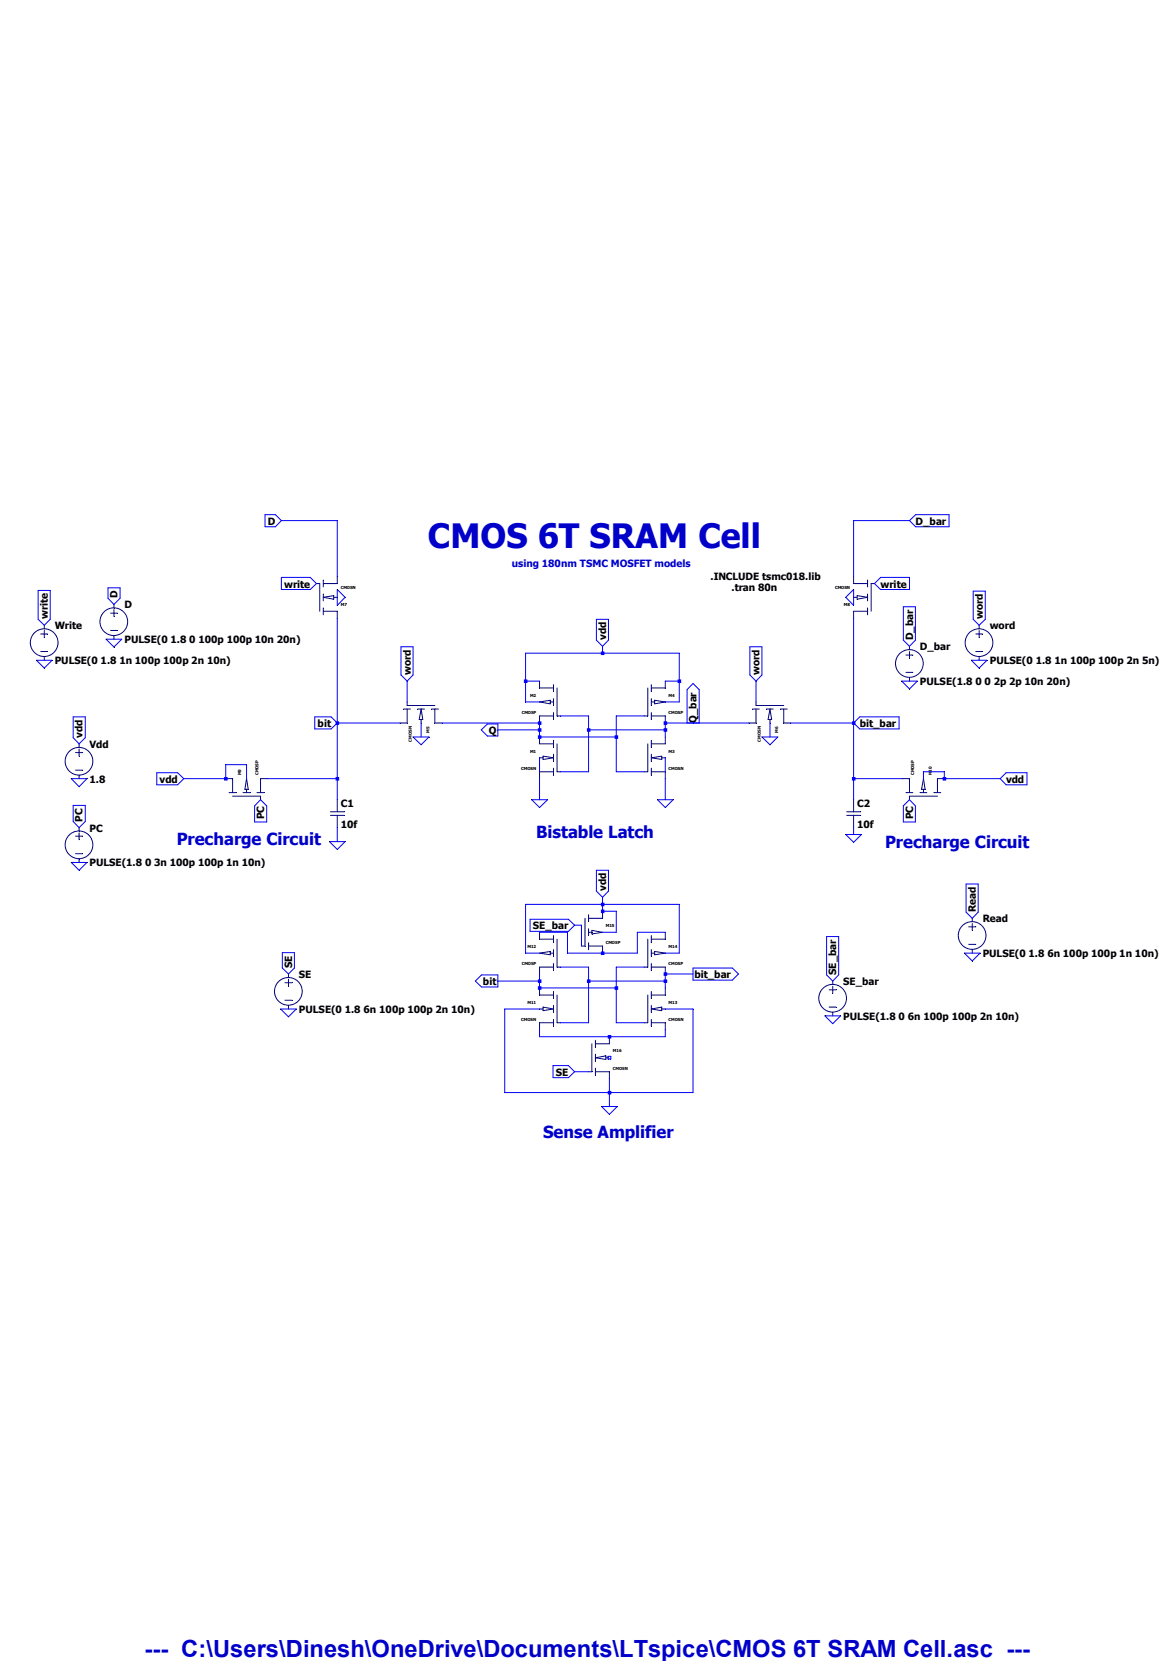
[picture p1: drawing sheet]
<svg xmlns="http://www.w3.org/2000/svg" width="210mm" height="297mm" viewBox="0 0 210 297" stroke-linecap="round" stroke-linejoin="round" font-family="sans-serif">
<path d="M96.4 138v1.2" fill="none" stroke="#00007f" stroke-width=".18"/>
<path d="M96.4 138h2.5" fill="none" stroke="#00007f" stroke-width=".18"/>
<path d="M96.4 135.5h.7" fill="none" stroke="#00007f" stroke-width=".18"/>
<path d="M97.1 135.2l1.8 .3" fill="none" stroke="#00007f" stroke-width=".18"/>
<path d="M98.9 135.5l-1.8 .3" fill="none" stroke="#00007f" stroke-width=".18"/>
<path d="M97.1 135.2v.6" fill="none" stroke="#00007f" stroke-width=".18"/>
<path d="M98.9 132.4v1.2" fill="none" stroke="#00007f" stroke-width=".18"/>
<path d="M98.9 134.9v1.2" fill="none" stroke="#00007f" stroke-width=".18"/>
<path d="M98.9 137.4v1.2" fill="none" stroke="#00007f" stroke-width=".18"/>
<path d="M99.6 138h.6" fill="none" stroke="#00007f" stroke-width=".18"/>
<path d="M99.6 133v5" fill="none" stroke="#00007f" stroke-width=".18"/>
<path d="M96.4 133h2.5" fill="none" stroke="#00007f" stroke-width=".18"/>
<path d="M96.4 131.8v1.2" fill="none" stroke="#00007f" stroke-width=".18"/>
<path d="M96.4 128v1.3" fill="none" stroke="#00007f" stroke-width=".18"/>
<path d="M96.4 128h2.5" fill="none" stroke="#00007f" stroke-width=".18"/>
<path d="M98.3 125.5h.6" fill="none" stroke="#00007f" stroke-width=".18"/>
<path d="M98.3 125.2l-1.9 .3" fill="none" stroke="#00007f" stroke-width=".18"/>
<path d="M96.4 125.5l1.9 .4" fill="none" stroke="#00007f" stroke-width=".18"/>
<path d="M98.3 125.2v.7" fill="none" stroke="#00007f" stroke-width=".18"/>
<path d="M98.9 122.4v1.3" fill="none" stroke="#00007f" stroke-width=".18"/>
<path d="M98.9 124.9v1.3" fill="none" stroke="#00007f" stroke-width=".18"/>
<path d="M98.9 127.4v1.3" fill="none" stroke="#00007f" stroke-width=".18"/>
<path d="M99.6 128h.6" fill="none" stroke="#00007f" stroke-width=".18"/>
<path d="M99.6 123v5" fill="none" stroke="#00007f" stroke-width=".18"/>
<path d="M96.4 123h2.5" fill="none" stroke="#00007f" stroke-width=".18"/>
<path d="M96.4 121.8v1.2" fill="none" stroke="#00007f" stroke-width=".18"/>
<path d="M13.5 149.5h1.3" fill="none" stroke="#00007f" stroke-width=".18"/>
<path d="M13.5 152.7h1.3" fill="none" stroke="#00007f" stroke-width=".18"/>
<path d="M14.1 148.9v1.3" fill="none" stroke="#00007f" stroke-width=".18"/>
<path d="M14.1 153.6v.6" fill="none" stroke="#00007f" stroke-width=".18"/>
<path d="M14.1 148v.6" fill="none" stroke="#00007f" stroke-width=".18"/>
<g fill="none" stroke="#00007f" stroke-width=".18">
<path d="M13.5 134.6h1.3"/>
<circle cx="14.1" cy="151.1" r="2.48"/>
</g>
<path d="M13.5 137.7h1.3" fill="none" stroke="#00007f" stroke-width=".18"/>
<path d="M14.1 133.9v1.3" fill="none" stroke="#00007f" stroke-width=".18"/>
<path d="M14.1 138.6v.6" fill="none" stroke="#00007f" stroke-width=".18"/>
<path d="M14.1 133v.6" fill="none" stroke="#00007f" stroke-width=".18"/>
<g fill="none" stroke="#00007f" stroke-width=".18">
<path d="M118.9 138v1.2"/>
<circle cx="14.1" cy="136.1" r="2.48"/>
</g>
<path d="M116.4 138h2.5" fill="none" stroke="#00007f" stroke-width=".18"/>
<path d="M118.3 135.5h.6" fill="none" stroke="#00007f" stroke-width=".18"/>
<path d="M118.3 135.2l-1.9 .3" fill="none" stroke="#00007f" stroke-width=".18"/>
<path d="M116.4 135.5l1.9 .3" fill="none" stroke="#00007f" stroke-width=".18"/>
<path d="M118.3 135.2v.6" fill="none" stroke="#00007f" stroke-width=".18"/>
<path d="M116.4 132.4v1.2" fill="none" stroke="#00007f" stroke-width=".18"/>
<path d="M116.4 134.9v1.2" fill="none" stroke="#00007f" stroke-width=".18"/>
<path d="M116.4 137.4v1.2" fill="none" stroke="#00007f" stroke-width=".18"/>
<path d="M115.1 138h.7" fill="none" stroke="#00007f" stroke-width=".18"/>
<path d="M115.8 133v5" fill="none" stroke="#00007f" stroke-width=".18"/>
<path d="M116.4 133h2.5" fill="none" stroke="#00007f" stroke-width=".18"/>
<path d="M118.9 131.8v1.2" fill="none" stroke="#00007f" stroke-width=".18"/>
<path d="M118.9 128v1.3" fill="none" stroke="#00007f" stroke-width=".18"/>
<path d="M116.4 128h2.5" fill="none" stroke="#00007f" stroke-width=".18"/>
<path d="M116.4 125.5h.6" fill="none" stroke="#00007f" stroke-width=".18"/>
<path d="M117 125.2l1.9 .3" fill="none" stroke="#00007f" stroke-width=".18"/>
<path d="M118.9 125.5l-1.9 .4" fill="none" stroke="#00007f" stroke-width=".18"/>
<path d="M117 125.2v.7" fill="none" stroke="#00007f" stroke-width=".18"/>
<path d="M116.4 122.4v1.3" fill="none" stroke="#00007f" stroke-width=".18"/>
<path d="M116.4 124.9v1.3" fill="none" stroke="#00007f" stroke-width=".18"/>
<path d="M116.4 127.4v1.3" fill="none" stroke="#00007f" stroke-width=".18"/>
<path d="M115.1 128h.7" fill="none" stroke="#00007f" stroke-width=".18"/>
<path d="M115.8 123v5" fill="none" stroke="#00007f" stroke-width=".18"/>
<path d="M116.4 123h2.5" fill="none" stroke="#00007f" stroke-width=".18"/>
<path d="M118.9 121.8v1.2" fill="none" stroke="#00007f" stroke-width=".18"/>
<path d="M71.5 129.3h1.3" fill="none" stroke="#00007f" stroke-width=".18"/>
<path d="M72.8 126.8v2.5" fill="none" stroke="#00007f" stroke-width=".18"/>
<path d="M75.3 128.7v.6" fill="none" stroke="#00007f" stroke-width=".18"/>
<path d="M75.3 126.8l.3 1.9" fill="none" stroke="#00007f" stroke-width=".18"/>
<path d="M75.3 126.8l-.4 1.9" fill="none" stroke="#00007f" stroke-width=".18"/>
<path d="M74.9 128.7h.7" fill="none" stroke="#00007f" stroke-width=".18"/>
<path d="M77.1 126.8h1.3" fill="none" stroke="#00007f" stroke-width=".18"/>
<path d="M74.6 126.8h1.3" fill="none" stroke="#00007f" stroke-width=".18"/>
<path d="M72.1 126.8h1.3" fill="none" stroke="#00007f" stroke-width=".18"/>
<path d="M72.8 125.5v.7" fill="none" stroke="#00007f" stroke-width=".18"/>
<path d="M72.8 126.2h4.9" fill="none" stroke="#00007f" stroke-width=".18"/>
<path d="M77.7 126.8v2.5" fill="none" stroke="#00007f" stroke-width=".18"/>
<path d="M77.7 129.3h1.3" fill="none" stroke="#00007f" stroke-width=".18"/>
<path d="M133.9 129.3h1.2" fill="none" stroke="#00007f" stroke-width=".18"/>
<path d="M135.1 126.8v2.5" fill="none" stroke="#00007f" stroke-width=".18"/>
<path d="M137.6 128.7v.6" fill="none" stroke="#00007f" stroke-width=".18"/>
<path d="M137.6 126.8l.3 1.9" fill="none" stroke="#00007f" stroke-width=".18"/>
<path d="M137.6 126.8l-.3 1.9" fill="none" stroke="#00007f" stroke-width=".18"/>
<path d="M137.3 128.7h.6" fill="none" stroke="#00007f" stroke-width=".18"/>
<path d="M139.5 126.8h1.2" fill="none" stroke="#00007f" stroke-width=".18"/>
<path d="M137 126.8h1.2" fill="none" stroke="#00007f" stroke-width=".18"/>
<path d="M134.5 126.8h1.2" fill="none" stroke="#00007f" stroke-width=".18"/>
<path d="M135.1 125.5v.7" fill="none" stroke="#00007f" stroke-width=".18"/>
<path d="M135.1 126.2h5" fill="none" stroke="#00007f" stroke-width=".18"/>
<path d="M140.1 126.8v2.5" fill="none" stroke="#00007f" stroke-width=".18"/>
<path d="M140.1 129.3h1.3" fill="none" stroke="#00007f" stroke-width=".18"/>
<path d="M60.3 145.8v2.2" fill="none" stroke="#00007f" stroke-width=".18"/>
<path d="M60.3 143v2.2" fill="none" stroke="#00007f" stroke-width=".18"/>
<path d="M59.1 145.2h2.5" fill="none" stroke="#00007f" stroke-width=".18"/>
<path d="M59.1 145.8h2.5" fill="none" stroke="#00007f" stroke-width=".18"/>
<path d="M152.6 145.8v2.2" fill="none" stroke="#00007f" stroke-width=".18"/>
<path d="M152.6 143v2.2" fill="none" stroke="#00007f" stroke-width=".18"/>
<path d="M151.3 145.2h2.5" fill="none" stroke="#00007f" stroke-width=".18"/>
<path d="M151.3 145.8h2.5" fill="none" stroke="#00007f" stroke-width=".18"/>
<path d="M19.8 109.6h1.2" fill="none" stroke="#00007f" stroke-width=".18"/>
<path d="M19.8 112.7h1.2" fill="none" stroke="#00007f" stroke-width=".18"/>
<path d="M20.4 109v1.2" fill="none" stroke="#00007f" stroke-width=".18"/>
<path d="M20.4 113.7v.6" fill="none" stroke="#00007f" stroke-width=".18"/>
<path d="M20.4 108.1v.6" fill="none" stroke="#00007f" stroke-width=".18"/>
<g fill="none" stroke="#00007f" stroke-width=".18">
<path d="M161.9 117.1h1.3"/>
<circle cx="20.3" cy="111.2" r="2.48"/>
</g>
<path d="M161.9 120.2h1.3" fill="none" stroke="#00007f" stroke-width=".18"/>
<path d="M162.6 116.5v1.2" fill="none" stroke="#00007f" stroke-width=".18"/>
<path d="M162.6 121.2v.6" fill="none" stroke="#00007f" stroke-width=".18"/>
<path d="M162.6 115.6v.6" fill="none" stroke="#00007f" stroke-width=".18"/>
<g fill="none" stroke="#00007f" stroke-width=".18">
<path d="M174.4 113.4h1.2"/>
<circle cx="162.5" cy="118.6" r="2.48"/>
</g>
<path d="M174.4 116.5h1.2" fill="none" stroke="#00007f" stroke-width=".18"/>
<path d="M175 112.7v1.3" fill="none" stroke="#00007f" stroke-width=".18"/>
<path d="M175 117.4v.7" fill="none" stroke="#00007f" stroke-width=".18"/>
<path d="M175 111.8v.6" fill="none" stroke="#00007f" stroke-width=".18"/>
<g fill="none" stroke="#00007f" stroke-width=".18">
<path d="M60.3 103.1v1.3"/>
<circle cx="175" cy="114.9" r="2.48"/>
</g>
<path d="M57.8 104.4h2.5" fill="none" stroke="#00007f" stroke-width=".18"/>
<path d="M59.6 106.8h.7" fill="none" stroke="#00007f" stroke-width=".18"/>
<path d="M57.8 106.8l1.8 .3" fill="none" stroke="#00007f" stroke-width=".18"/>
<path d="M59.6 106.5l-1.8 .3" fill="none" stroke="#00007f" stroke-width=".18"/>
<path d="M59.6 106.5v.6" fill="none" stroke="#00007f" stroke-width=".18"/>
<path d="M57.8 108.7v1.2" fill="none" stroke="#00007f" stroke-width=".18"/>
<path d="M57.8 106.2v1.2" fill="none" stroke="#00007f" stroke-width=".18"/>
<path d="M57.8 103.7v1.2" fill="none" stroke="#00007f" stroke-width=".18"/>
<path d="M56.6 104.4h.5" fill="none" stroke="#00007f" stroke-width=".18"/>
<path d="M57.1 104.4v4.9" fill="none" stroke="#00007f" stroke-width=".18"/>
<path d="M57.8 109.3h2.5" fill="none" stroke="#00007f" stroke-width=".18"/>
<path d="M60.3 109.3v1.3" fill="none" stroke="#00007f" stroke-width=".18"/>
<path d="M152.6 103.1v1.3" fill="none" stroke="#00007f" stroke-width=".18"/>
<path d="M152.6 104.4h2.5" fill="none" stroke="#00007f" stroke-width=".18"/>
<path d="M152.6 106.8h.6" fill="none" stroke="#00007f" stroke-width=".18"/>
<path d="M155.1 106.8l-1.9 .3" fill="none" stroke="#00007f" stroke-width=".18"/>
<path d="M153.2 106.5l1.9 .3" fill="none" stroke="#00007f" stroke-width=".18"/>
<path d="M153.2 106.5v.6" fill="none" stroke="#00007f" stroke-width=".18"/>
<path d="M155.1 108.7v1.2" fill="none" stroke="#00007f" stroke-width=".18"/>
<path d="M155.1 106.2v1.2" fill="none" stroke="#00007f" stroke-width=".18"/>
<path d="M155.1 103.7v1.2" fill="none" stroke="#00007f" stroke-width=".18"/>
<path d="M155.7 104.4h.6" fill="none" stroke="#00007f" stroke-width=".18"/>
<path d="M155.7 104.4v4.9" fill="none" stroke="#00007f" stroke-width=".18"/>
<path d="M152.6 109.3h2.5" fill="none" stroke="#00007f" stroke-width=".18"/>
<path d="M152.6 109.3v1.3" fill="none" stroke="#00007f" stroke-width=".18"/>
<path d="M7.3 113.4h1.2" fill="none" stroke="#00007f" stroke-width=".18"/>
<path d="M7.3 116.5h1.2" fill="none" stroke="#00007f" stroke-width=".18"/>
<path d="M7.9 112.7v1.3" fill="none" stroke="#00007f" stroke-width=".18"/>
<path d="M7.9 117.4v.7" fill="none" stroke="#00007f" stroke-width=".18"/>
<path d="M7.9 111.8v.6" fill="none" stroke="#00007f" stroke-width=".18"/>
<g fill="none" stroke="#00007f" stroke-width=".18">
<path d="M46.6 139.2h1.2"/>
<circle cx="7.9" cy="114.9" r="2.48"/>
</g>
<path d="M46.6 139.2v2.5" fill="none" stroke="#00007f" stroke-width=".18"/>
<path d="M44.1 141.1v.6" fill="none" stroke="#00007f" stroke-width=".18"/>
<path d="M44.1 139.2l-.3 1.9" fill="none" stroke="#00007f" stroke-width=".18"/>
<path d="M44.1 139.2l.3 1.9" fill="none" stroke="#00007f" stroke-width=".18"/>
<path d="M43.8 141.1h.6" fill="none" stroke="#00007f" stroke-width=".18"/>
<path d="M40.9 141.7h1.3" fill="none" stroke="#00007f" stroke-width=".18"/>
<path d="M43.4 141.7h1.3" fill="none" stroke="#00007f" stroke-width=".18"/>
<path d="M45.9 141.7h1.3" fill="none" stroke="#00007f" stroke-width=".18"/>
<path d="M46.6 142.4v.6" fill="none" stroke="#00007f" stroke-width=".18"/>
<path d="M41.6 142.4h5" fill="none" stroke="#00007f" stroke-width=".18"/>
<path d="M41.6 139.2v2.5" fill="none" stroke="#00007f" stroke-width=".18"/>
<path d="M40.3 139.2h1.3" fill="none" stroke="#00007f" stroke-width=".18"/>
<path d="M161.3 139.2h1.3" fill="none" stroke="#00007f" stroke-width=".18"/>
<path d="M162.6 139.2v2.5" fill="none" stroke="#00007f" stroke-width=".18"/>
<path d="M165.1 141.1v.6" fill="none" stroke="#00007f" stroke-width=".18"/>
<path d="M165.1 139.2l.3 1.9" fill="none" stroke="#00007f" stroke-width=".18"/>
<path d="M165.1 139.2l-.4 1.9" fill="none" stroke="#00007f" stroke-width=".18"/>
<path d="M164.7 141.1h.7" fill="none" stroke="#00007f" stroke-width=".18"/>
<path d="M166.9 141.7h1.2" fill="none" stroke="#00007f" stroke-width=".18"/>
<path d="M164.4 141.7h1.3" fill="none" stroke="#00007f" stroke-width=".18"/>
<path d="M161.9 141.7h1.3" fill="none" stroke="#00007f" stroke-width=".18"/>
<path d="M162.6 142.4v.6" fill="none" stroke="#00007f" stroke-width=".18"/>
<path d="M162.6 142.4h5" fill="none" stroke="#00007f" stroke-width=".18"/>
<path d="M167.6 139.2v2.5" fill="none" stroke="#00007f" stroke-width=".18"/>
<path d="M167.6 139.2h1.2" fill="none" stroke="#00007f" stroke-width=".18"/>
<path d="M96.4 182.9v1.2" fill="none" stroke="#00007f" stroke-width=".18"/>
<path d="M96.4 182.9h2.5" fill="none" stroke="#00007f" stroke-width=".18"/>
<path d="M96.4 180.4h.7" fill="none" stroke="#00007f" stroke-width=".18"/>
<path d="M97.1 180.1l1.8 .3" fill="none" stroke="#00007f" stroke-width=".18"/>
<path d="M98.9 180.4l-1.8 .3" fill="none" stroke="#00007f" stroke-width=".18"/>
<path d="M97.1 180.1v.6" fill="none" stroke="#00007f" stroke-width=".18"/>
<path d="M98.9 177.3v1.2" fill="none" stroke="#00007f" stroke-width=".18"/>
<path d="M98.9 179.8v1.2" fill="none" stroke="#00007f" stroke-width=".18"/>
<path d="M98.9 182.3v1.2" fill="none" stroke="#00007f" stroke-width=".18"/>
<path d="M99.6 182.9h.6" fill="none" stroke="#00007f" stroke-width=".18"/>
<path d="M99.6 177.9v5" fill="none" stroke="#00007f" stroke-width=".18"/>
<path d="M96.4 177.9h2.5" fill="none" stroke="#00007f" stroke-width=".18"/>
<path d="M96.4 176.7v1.2" fill="none" stroke="#00007f" stroke-width=".18"/>
<path d="M96.4 172.9v1.3" fill="none" stroke="#00007f" stroke-width=".18"/>
<path d="M96.4 172.9h2.5" fill="none" stroke="#00007f" stroke-width=".18"/>
<path d="M98.3 170.4h.6" fill="none" stroke="#00007f" stroke-width=".18"/>
<path d="M98.3 170.1l-1.9 .3" fill="none" stroke="#00007f" stroke-width=".18"/>
<path d="M96.4 170.4l1.9 .3" fill="none" stroke="#00007f" stroke-width=".18"/>
<path d="M98.3 170.1v.6" fill="none" stroke="#00007f" stroke-width=".18"/>
<path d="M98.9 167.3v1.3" fill="none" stroke="#00007f" stroke-width=".18"/>
<path d="M98.9 169.8v1.3" fill="none" stroke="#00007f" stroke-width=".18"/>
<path d="M98.9 172.3v1.3" fill="none" stroke="#00007f" stroke-width=".18"/>
<path d="M99.6 172.9h.6" fill="none" stroke="#00007f" stroke-width=".18"/>
<path d="M99.6 167.9v5" fill="none" stroke="#00007f" stroke-width=".18"/>
<path d="M96.4 167.9h2.5" fill="none" stroke="#00007f" stroke-width=".18"/>
<path d="M96.4 166.7v1.2" fill="none" stroke="#00007f" stroke-width=".18"/>
<path d="M118.9 182.9v1.2" fill="none" stroke="#00007f" stroke-width=".18"/>
<path d="M116.4 182.9h2.5" fill="none" stroke="#00007f" stroke-width=".18"/>
<path d="M118.3 180.4h.6" fill="none" stroke="#00007f" stroke-width=".18"/>
<path d="M118.3 180.1l-1.9 .3" fill="none" stroke="#00007f" stroke-width=".18"/>
<path d="M116.4 180.4l1.9 .3" fill="none" stroke="#00007f" stroke-width=".18"/>
<path d="M118.3 180.1v.6" fill="none" stroke="#00007f" stroke-width=".18"/>
<path d="M116.4 177.3v1.2" fill="none" stroke="#00007f" stroke-width=".18"/>
<path d="M116.4 179.8v1.2" fill="none" stroke="#00007f" stroke-width=".18"/>
<path d="M116.4 182.3v1.2" fill="none" stroke="#00007f" stroke-width=".18"/>
<path d="M115.1 182.9h.7" fill="none" stroke="#00007f" stroke-width=".18"/>
<path d="M115.8 177.9v5" fill="none" stroke="#00007f" stroke-width=".18"/>
<path d="M116.4 177.9h2.5" fill="none" stroke="#00007f" stroke-width=".18"/>
<path d="M118.9 176.7v1.2" fill="none" stroke="#00007f" stroke-width=".18"/>
<path d="M118.9 172.9v1.3" fill="none" stroke="#00007f" stroke-width=".18"/>
<path d="M116.4 172.9h2.5" fill="none" stroke="#00007f" stroke-width=".18"/>
<path d="M116.4 170.4h.6" fill="none" stroke="#00007f" stroke-width=".18"/>
<path d="M117 170.1l1.9 .3" fill="none" stroke="#00007f" stroke-width=".18"/>
<path d="M118.9 170.4l-1.9 .3" fill="none" stroke="#00007f" stroke-width=".18"/>
<path d="M117 170.1v.6" fill="none" stroke="#00007f" stroke-width=".18"/>
<path d="M116.4 167.3v1.3" fill="none" stroke="#00007f" stroke-width=".18"/>
<path d="M116.4 169.8v1.3" fill="none" stroke="#00007f" stroke-width=".18"/>
<path d="M116.4 172.3v1.3" fill="none" stroke="#00007f" stroke-width=".18"/>
<path d="M115.1 172.9h.7" fill="none" stroke="#00007f" stroke-width=".18"/>
<path d="M115.8 167.9v5" fill="none" stroke="#00007f" stroke-width=".18"/>
<path d="M116.4 167.9h2.5" fill="none" stroke="#00007f" stroke-width=".18"/>
<path d="M118.9 166.7v1.2" fill="none" stroke="#00007f" stroke-width=".18"/>
<path d="M107.7 169.2v1.2" fill="none" stroke="#00007f" stroke-width=".18"/>
<path d="M105.2 169.2h2.5" fill="none" stroke="#00007f" stroke-width=".18"/>
<path d="M105.2 166.7h.6" fill="none" stroke="#00007f" stroke-width=".18"/>
<path d="M105.8 166.4l1.9 .3" fill="none" stroke="#00007f" stroke-width=".18"/>
<path d="M107.7 166.7l-1.9 .3" fill="none" stroke="#00007f" stroke-width=".18"/>
<path d="M105.8 166.4v.6" fill="none" stroke="#00007f" stroke-width=".18"/>
<path d="M105.2 163.6v1.2" fill="none" stroke="#00007f" stroke-width=".18"/>
<path d="M105.2 166.1v1.2" fill="none" stroke="#00007f" stroke-width=".18"/>
<path d="M105.2 168.6v1.2" fill="none" stroke="#00007f" stroke-width=".18"/>
<path d="M103.9 169.2h.7" fill="none" stroke="#00007f" stroke-width=".18"/>
<path d="M104.6 164.2v5" fill="none" stroke="#00007f" stroke-width=".18"/>
<path d="M105.2 164.2h2.5" fill="none" stroke="#00007f" stroke-width=".18"/>
<path d="M107.7 162.9v1.3" fill="none" stroke="#00007f" stroke-width=".18"/>
<path d="M108.9 191.6v1.3" fill="none" stroke="#00007f" stroke-width=".18"/>
<path d="M106.4 191.6h2.5" fill="none" stroke="#00007f" stroke-width=".18"/>
<path d="M108.3 189.1h.6" fill="none" stroke="#00007f" stroke-width=".18"/>
<path d="M108.3 188.8l-1.9 .3" fill="none" stroke="#00007f" stroke-width=".18"/>
<path d="M106.4 189.1l1.9 .3" fill="none" stroke="#00007f" stroke-width=".18"/>
<path d="M108.3 188.8v.6" fill="none" stroke="#00007f" stroke-width=".18"/>
<path d="M106.4 186v1.3" fill="none" stroke="#00007f" stroke-width=".18"/>
<path d="M106.4 188.5v1.3" fill="none" stroke="#00007f" stroke-width=".18"/>
<path d="M106.4 191v1.2" fill="none" stroke="#00007f" stroke-width=".18"/>
<path d="M105.2 191.6h.6" fill="none" stroke="#00007f" stroke-width=".18"/>
<path d="M105.8 186.6v5" fill="none" stroke="#00007f" stroke-width=".18"/>
<path d="M106.4 186.6h2.5" fill="none" stroke="#00007f" stroke-width=".18"/>
<path d="M108.9 185.4v1.2" fill="none" stroke="#00007f" stroke-width=".18"/>
<path d="M108.7 188.9h.5" fill="none" stroke="#00f" stroke-width=".18"/>
<path d="M109.2 188.9v.5" fill="none" stroke="#00f" stroke-width=".18"/>
<path d="M108.7 189.4h.5" fill="none" stroke="#00f" stroke-width=".18"/>
<path d="M108.7 188.9v.5" fill="none" stroke="#00f" stroke-width=".18"/>
<path d="M50.9 175.7h1.3" fill="none" stroke="#00007f" stroke-width=".18"/>
<path d="M50.9 178.9h1.3" fill="none" stroke="#00007f" stroke-width=".18"/>
<path d="M51.6 175.1v1.3" fill="none" stroke="#00007f" stroke-width=".18"/>
<path d="M51.6 179.8v.6" fill="none" stroke="#00007f" stroke-width=".18"/>
<path d="M51.6 174.2v.6" fill="none" stroke="#00007f" stroke-width=".18"/>
<g fill="none" stroke="#00007f" stroke-width=".18">
<path d="M148.2 177h1.2"/>
<circle cx="51.5" cy="177.3" r="2.48"/>
</g>
<path d="M148.2 180.1h1.2" fill="none" stroke="#00007f" stroke-width=".18"/>
<path d="M148.8 176.4v1.2" fill="none" stroke="#00007f" stroke-width=".18"/>
<path d="M148.8 181v.7" fill="none" stroke="#00007f" stroke-width=".18"/>
<path d="M148.8 175.4v.6" fill="none" stroke="#00007f" stroke-width=".18"/>
<g fill="none" stroke="#00007f" stroke-width=".18">
<path d="M173.1 165.7h1.3"/>
<circle cx="148.8" cy="178.5" r="2.48"/>
</g>
<path d="M173.1 168.9h1.3" fill="none" stroke="#00007f" stroke-width=".18"/>
<path d="M173.8 165.1v1.3" fill="none" stroke="#00007f" stroke-width=".18"/>
<path d="M173.8 169.8v.6" fill="none" stroke="#00007f" stroke-width=".18"/>
<path d="M173.8 164.2v.6" fill="none" stroke="#00007f" stroke-width=".18"/>
<circle cx="173.8" cy="167.3" r="2.48" fill="none" stroke="#00007f" stroke-width=".18"/>
<g fill="none" stroke="#00f" stroke-width=".18">
<path d="M47.4 92h1.8l1.1 1.1-1.1 1.1h-1.8zM50.3 93.1h10M162.6 93.1l1.1-1.1h5.9v2.2h-5.9zM6.5 118.1h2.8l-1.4 1.4zM6.8 105.6h2.2v5.1l-1.1 1.1-1.1-1.1zM19 114.3h2.8l-1.4 1.4zM19.3 105.1h2.2v1.9l-1.1 1.1-1.1-1.1zM50.3 103.3h5.2l1.1 1.1-1.1 1h-5.2zM60.3 105.4l1.4 1.4-1.4 1.4zM71.7 115.7h2.1v5l-1 1.1-1.1-1.1zM106.6 110.7h2.2v3.8l-1.1 1.1-1.1-1.1zM134 115.7h2.2v5l-1.1 1.1-1.1-1.1z"/>
<path d="M151.2 106.8l1.4-1.4v2.8zM156.3 104.4l1.1-1.1h5.2v2.1h-5.2zM161.5 108.5h2.1v6l-1 1.1-1.1-1.1zM173.6 118.1h2.8l-1.4 1.4zM173.9 105.7h2.2v5l-1.1 1.1-1.1-1.1zM12.7 139.2h2.8l-1.4 1.5zM13.1 128.2h2.1v3.7l-1.1 1.1-1-1.1zM28 138.2h3.7l1.2 1-1.2 1.1h-3.7zM56.3 128.2h2.9l1.1 1.1-1.1 1h-2.9zM73.8 131.8h2.9l-1.4 1.4zM86 130.5l1.1-1h1.9v2.1h-1.9zM123.9 122.2l1.1 1.1v6h-2.2v-6z"/>
<path d="M136.2 131.8h2.8l-1.4 1.4zM153.7 128.2h7v2.1h-7l-1.1-1zM161.2 121.8h2.8l-1.4 1.4zM179.8 138.2h3.8v2.1h-3.8l-1-1.1zM12.7 154.2h2.8l-1.4 1.4zM13.1 144h2.1v2.9l-1.1 1.1-1-1.1zM46.6 143l1.1 1.1v2.9h-2.2v-2.9zM58.9 150.5h2.8l-1.4 1.4zM95 143h2.9l-1.5 1.4zM106.6 155.6h2.2v3.7l-1.1 1.1-1.1-1.1zM117.5 143h2.8l-1.4 1.4zM151.2 149.2h2.8l-1.4 1.4z"/>
<path d="M161.5 144.1l1.1-1.1 1 1.1v2.9h-2.1zM172.7 158.1h2.1v5l-1 1.1-1.1-1.1zM50.5 170.3h2.1v2.8l-1 1.1-1.1-1.1zM85 175.4l1.1-1.1h2.9v2.2h-2.9zM94.7 164.4h6.9l1.1 1-1.1 1.1h-6.9zM123.9 173.1h7l1.1 1.1-1.1 1.1h-7zM147.7 167.5h2.2v6.8l-1.1 1.1-1.1-1.1zM172.4 170.4h2.8l-1.4 1.4zM50.2 180.4h2.8l-1.4 1.4zM98.8 190.5h2.8l1.1 1.1-1.1 1.1h-2.8zM107.5 197.9h2.8l-1.4 1.4zM147.4 181.7h2.8l-1.4 1.3z"/>
</g>
<path d="M152.6 93.1h10" fill="none" stroke="#00f" stroke-width=".18"/>
<path d="M60.3 93.1v10" fill="none" stroke="#00f" stroke-width=".18"/>
<path d="M152.6 93.1v10" fill="none" stroke="#00f" stroke-width=".18"/>
<path d="M107.7 115.6v1.2" fill="none" stroke="#00f" stroke-width=".18"/>
<path d="M93.9 116.8h13.8" fill="none" stroke="#00f" stroke-width=".18"/>
<path d="M107.7 116.8h13.7" fill="none" stroke="#00f" stroke-width=".18"/>
<path d="M93.9 116.8v5" fill="none" stroke="#00f" stroke-width=".18"/>
<path d="M93.9 121.8h2.5" fill="none" stroke="#00f" stroke-width=".18"/>
<path d="M121.4 116.8v5" fill="none" stroke="#00f" stroke-width=".18"/>
<path d="M118.9 121.8h2.5" fill="none" stroke="#00f" stroke-width=".18"/>
<path d="M72.8 121.8v3.7" fill="none" stroke="#00f" stroke-width=".18"/>
<path d="M93.9 121.8v3.7" fill="none" stroke="#00f" stroke-width=".18"/>
<path d="M93.9 125.5h2.5" fill="none" stroke="#00f" stroke-width=".18"/>
<path d="M121.4 121.8v3.7" fill="none" stroke="#00f" stroke-width=".18"/>
<path d="M118.9 125.5h2.5" fill="none" stroke="#00f" stroke-width=".18"/>
<path d="M135.1 121.8v3.7" fill="none" stroke="#00f" stroke-width=".18"/>
<path d="M100.2 128h5" fill="none" stroke="#00f" stroke-width=".18"/>
<path d="M110.2 128h4.9" fill="none" stroke="#00f" stroke-width=".18"/>
<path d="M60.3 110.6v18.7" fill="none" stroke="#00f" stroke-width=".18"/>
<path d="M60.3 129.3h11.2" fill="none" stroke="#00f" stroke-width=".18"/>
<path d="M79 129.3h17.4" fill="none" stroke="#00f" stroke-width=".18"/>
<path d="M118.9 129.3h5" fill="none" stroke="#00f" stroke-width=".18"/>
<path d="M123.9 129.3h10" fill="none" stroke="#00f" stroke-width=".18"/>
<path d="M152.6 110.6v18.7" fill="none" stroke="#00f" stroke-width=".18"/>
<path d="M141.4 129.3h11.2" fill="none" stroke="#00f" stroke-width=".18"/>
<path d="M96.4 129.3v1.2" fill="none" stroke="#00f" stroke-width=".18"/>
<path d="M89 130.5h7.4" fill="none" stroke="#00f" stroke-width=".18"/>
<path d="M105.2 128v2.5" fill="none" stroke="#00f" stroke-width=".18"/>
<path d="M118.9 129.3v1.2" fill="none" stroke="#00f" stroke-width=".18"/>
<path d="M105.2 130.5h13.7" fill="none" stroke="#00f" stroke-width=".18"/>
<path d="M75.3 129.3v2.5" fill="none" stroke="#00f" stroke-width=".18"/>
<path d="M96.4 130.5v1.3" fill="none" stroke="#00f" stroke-width=".18"/>
<path d="M110.2 128v3.8" fill="none" stroke="#00f" stroke-width=".18"/>
<path d="M96.4 131.8h13.8" fill="none" stroke="#00f" stroke-width=".18"/>
<path d="M118.9 130.5v1.3" fill="none" stroke="#00f" stroke-width=".18"/>
<path d="M137.6 129.3v2.5" fill="none" stroke="#00f" stroke-width=".18"/>
<path d="M40.3 136.7h3.8" fill="none" stroke="#00f" stroke-width=".18"/>
<path d="M96.4 135.5v2.5" fill="none" stroke="#00f" stroke-width=".18"/>
<path d="M105.2 130.5v7.5" fill="none" stroke="#00f" stroke-width=".18"/>
<path d="M100.2 138h5" fill="none" stroke="#00f" stroke-width=".18"/>
<path d="M110.2 131.8v6.2" fill="none" stroke="#00f" stroke-width=".18"/>
<path d="M110.2 138h4.9" fill="none" stroke="#00f" stroke-width=".18"/>
<path d="M118.9 135.5v2.5" fill="none" stroke="#00f" stroke-width=".18"/>
<path d="M165.1 138h3.7" fill="none" stroke="#00f" stroke-width=".18"/>
<path d="M40.3 136.7v2.5" fill="none" stroke="#00f" stroke-width=".18"/>
<path d="M32.9 139.2h7.4" fill="none" stroke="#00f" stroke-width=".18"/>
<path d="M44.1 136.7v2.5" fill="none" stroke="#00f" stroke-width=".18"/>
<path d="M60.3 129.3v9.9" fill="none" stroke="#00f" stroke-width=".18"/>
<path d="M47.8 139.2h12.5" fill="none" stroke="#00f" stroke-width=".18"/>
<path d="M152.6 129.3v9.9" fill="none" stroke="#00f" stroke-width=".18"/>
<path d="M152.6 139.2h8.7" fill="none" stroke="#00f" stroke-width=".18"/>
<path d="M165.1 138v1.2" fill="none" stroke="#00f" stroke-width=".18"/>
<path d="M168.8 138v1.2" fill="none" stroke="#00f" stroke-width=".18"/>
<path d="M168.8 139.2h10" fill="none" stroke="#00f" stroke-width=".18"/>
<path d="M60.3 139.2v3.8" fill="none" stroke="#00f" stroke-width=".18"/>
<path d="M96.4 139.2v3.8" fill="none" stroke="#00f" stroke-width=".18"/>
<path d="M118.9 139.2v3.8" fill="none" stroke="#00f" stroke-width=".18"/>
<path d="M152.6 139.2v3.8" fill="none" stroke="#00f" stroke-width=".18"/>
<path d="M152.6 148v1.2" fill="none" stroke="#00f" stroke-width=".18"/>
<path d="M60.3 148v2.5" fill="none" stroke="#00f" stroke-width=".18"/>
<path d="M107.7 160.4v1.3" fill="none" stroke="#00f" stroke-width=".18"/>
<path d="M93.9 161.7h13.8" fill="none" stroke="#00f" stroke-width=".18"/>
<path d="M107.7 161.7h13.7" fill="none" stroke="#00f" stroke-width=".18"/>
<path d="M107.7 161.7v1.2" fill="none" stroke="#00f" stroke-width=".18"/>
<path d="M107.7 162.9h2.5" fill="none" stroke="#00f" stroke-width=".18"/>
<path d="M102.7 165.4h1.2" fill="none" stroke="#00f" stroke-width=".18"/>
<path d="M96.4 166.7h5" fill="none" stroke="#00f" stroke-width=".18"/>
<path d="M110.2 162.9v3.8" fill="none" stroke="#00f" stroke-width=".18"/>
<path d="M107.7 166.7h2.5" fill="none" stroke="#00f" stroke-width=".18"/>
<path d="M113.9 166.7h5" fill="none" stroke="#00f" stroke-width=".18"/>
<path d="M103.9 165.4v3.8" fill="none" stroke="#00f" stroke-width=".18"/>
<path d="M93.9 161.7v8.7" fill="none" stroke="#00f" stroke-width=".18"/>
<path d="M93.9 170.4h2.5" fill="none" stroke="#00f" stroke-width=".18"/>
<path d="M101.4 166.7v3.7" fill="none" stroke="#00f" stroke-width=".18"/>
<path d="M101.4 170.4h6.3" fill="none" stroke="#00f" stroke-width=".18"/>
<path d="M113.9 166.7v3.7" fill="none" stroke="#00f" stroke-width=".18"/>
<path d="M107.7 170.4h6.2" fill="none" stroke="#00f" stroke-width=".18"/>
<path d="M121.4 161.7v8.7" fill="none" stroke="#00f" stroke-width=".18"/>
<path d="M118.9 170.4h2.5" fill="none" stroke="#00f" stroke-width=".18"/>
<path d="M100.2 172.9h5" fill="none" stroke="#00f" stroke-width=".18"/>
<path d="M110.2 172.9h4.9" fill="none" stroke="#00f" stroke-width=".18"/>
<path d="M118.9 174.2h5" fill="none" stroke="#00f" stroke-width=".18"/>
<path d="M96.4 174.2v1.2" fill="none" stroke="#00f" stroke-width=".18"/>
<path d="M89 175.4h7.4" fill="none" stroke="#00f" stroke-width=".18"/>
<path d="M105.2 172.9v2.5" fill="none" stroke="#00f" stroke-width=".18"/>
<path d="M118.9 174.2v1.2" fill="none" stroke="#00f" stroke-width=".18"/>
<path d="M105.2 175.4h13.7" fill="none" stroke="#00f" stroke-width=".18"/>
<path d="M96.4 175.4v1.3" fill="none" stroke="#00f" stroke-width=".18"/>
<path d="M110.2 172.9v3.8" fill="none" stroke="#00f" stroke-width=".18"/>
<path d="M96.4 176.7h13.8" fill="none" stroke="#00f" stroke-width=".18"/>
<path d="M118.9 175.4v1.3" fill="none" stroke="#00f" stroke-width=".18"/>
<path d="M90.2 180.4h6.2" fill="none" stroke="#00f" stroke-width=".18"/>
<path d="M118.9 180.4h5" fill="none" stroke="#00f" stroke-width=".18"/>
<path d="M105.2 175.4v7.5" fill="none" stroke="#00f" stroke-width=".18"/>
<path d="M100.2 182.9h5" fill="none" stroke="#00f" stroke-width=".18"/>
<path d="M110.2 176.7v6.2" fill="none" stroke="#00f" stroke-width=".18"/>
<path d="M110.2 182.9h4.9" fill="none" stroke="#00f" stroke-width=".18"/>
<path d="M96.4 184.1v1.3" fill="none" stroke="#00f" stroke-width=".18"/>
<path d="M96.4 185.4h12.5" fill="none" stroke="#00f" stroke-width=".18"/>
<path d="M118.9 184.1v1.3" fill="none" stroke="#00f" stroke-width=".18"/>
<path d="M108.9 185.4h10" fill="none" stroke="#00f" stroke-width=".18"/>
<path d="M102.7 191.6h2.5" fill="none" stroke="#00f" stroke-width=".18"/>
<path d="M90.2 180.4v15" fill="none" stroke="#00f" stroke-width=".18"/>
<path d="M108.9 192.9v2.5" fill="none" stroke="#00f" stroke-width=".18"/>
<path d="M90.2 195.4h18.7" fill="none" stroke="#00f" stroke-width=".18"/>
<path d="M123.9 180.4v15" fill="none" stroke="#00f" stroke-width=".18"/>
<path d="M108.9 195.4h15" fill="none" stroke="#00f" stroke-width=".18"/>
<path d="M108.9 195.4v2.5" fill="none" stroke="#00f" stroke-width=".18"/>
<g fill="#00f">
<path d="M40 138.9h.7v.7h-.7zM60 129h.6v.6h-.6zM60 138.9h.6v.7h-.6zM93.6 121.5h.7v.6h-.7zM96.1 129h.7v.6h-.7zM96.1 130.2h.7v.7h-.7zM96.1 131.5h.7v.6h-.7zM96.1 175.1h.7v.7h-.7zM96.1 176.4h.7v.6h-.7zM104.9 130.2h.6v.7h-.6zM104.9 175.1h.6v.7h-.6zM107.4 116.5h.6v.6h-.6zM107.4 161.4h.6v.7h-.6zM107.4 162.6h.6v.7h-.6zM107.4 170.1h.6v.7h-.6zM108.6 185.1h.7v.6h-.7z" fill-rule="evenodd"/>
<path d="M108.6 195.1h.7v.6h-.7zM109.9 131.5h.6v.6h-.6zM109.9 176.4h.6v.6h-.6zM118.6 129h.7v.6h-.7zM118.6 130.2h.7v.7h-.7zM118.6 173.9h.7v.6h-.7zM118.6 175.1h.7v.7h-.7zM121.1 121.5h.7v.6h-.7zM152.3 129h.6v.6h-.6zM152.3 138.9h.6v.7h-.6zM168.5 138.9h.6v.7h-.6z" fill-rule="evenodd"/>
</g>
<text font-size="6" fill="#0000c8" x="76.5" y="98">CMOS 6T SRAM Cell</text>
<text font-size="4.2" fill="#0000c8" x="25.9" y="296.3">--- C:\Users\Dinesh\OneDrive\Documents\LTspice\CMOS 6T SRAM Cell.asc ---</text>
<g font-size="3" fill="#0000c8">
<text x="95.8" y="149.8">Bistable Latch</text>
<text x="31.6" y="151">Precharge Circuit</text>
<text x="158.2" y="151.7">Precharge Circuit</text>
<text x="97.1" y="203.4">Sense Amplifier</text>
</g>
<g font-size="1.8">
<text x="47.9" y="93.8">D</text>
<text x="163.7" y="93.8">D_bar</text>
<text x="21" y="107" transform="rotate(-90 21 107)">D</text>
<text x="50.8" y="105.1">write</text>
<text x="127" y="103.8">.INCLUDE tsmc018.lib</text>
<text x="130.8" y="105.7">.tran 80n</text>
<text x="157.4" y="105.1">write</text>
<text x="8.6" y="110.7" transform="rotate(-90 8.6 110.7)">write</text>
<text x="9.8" y="112.5">Write</text>
<text x="22.3" y="108.8">D</text>
<text x="175.6" y="110.7" transform="rotate(-90 175.6 110.7)">word</text>
<text x="176.9" y="112.5">word</text>
<text x="9.8" y="118.8">PULSE(0 1.8 1n 100p 100p 2n 10n)</text>
<text x="22.3" y="115">PULSE(0 1.8 0 100p 100p 10n 20n)</text>
<text x="108.3" y="114.5" transform="rotate(-90 108.3 114.5)">vdd</text>
<text x="163.2" y="114.5" transform="rotate(-90 163.2 114.5)">D_bar</text>
<text x="164.4" y="116.3">D_bar</text>
<text x="176.9" y="118.8">PULSE(0 1.8 1n 100p 100p 2n 5n)</text>
<text x="73.4" y="120.7" transform="rotate(-90 73.4 120.7)">word</text>
<text x="135.8" y="120.7" transform="rotate(-90 135.8 120.7)">word</text>
<text x="164.4" y="122.5">PULSE(1.8 0 0 2p 2p 10n 20n)</text>
<text x="14.8" y="131.9" transform="rotate(-90 14.8 131.9)">vdd</text>
<text x="56.8" y="130">bit</text>
<text x="87.4" y="131.2">Q</text>
<text x="124.5" y="129.3" transform="rotate(-90 124.5 129.3)">Q_bar</text>
<text x="153.7" y="130">bit_bar</text>
<text x="16" y="133.7">Vdd</text>
<text x="16" y="140">1.8</text>
<text x="28.5" y="140">vdd</text>
<text x="179.8" y="140">vdd</text>
<text x="14.8" y="146.9" transform="rotate(-90 14.8 146.9)">PC</text>
<text x="16" y="148.7">PC</text>
<text x="47.2" y="146.5" transform="rotate(-90 47.2 146.5)">PC</text>
<text x="60.9" y="144.4">C1</text>
<text x="60.9" y="148.1">10f</text>
<text x="153.2" y="144.4">C2</text>
<text x="153.2" y="148.1">10f</text>
<text x="163.2" y="146.5" transform="rotate(-90 163.2 146.5)">PC</text>
<text x="16" y="154.9">PULSE(1.8 0 3n 100p 100p 1n 10n)</text>
<text x="108.3" y="159.3" transform="rotate(-90 108.3 159.3)">vdd</text>
<text x="95.2" y="166.2">SE_bar</text>
<text x="174.4" y="163.1" transform="rotate(-90 174.4 163.1)">Read</text>
<text x="175.6" y="164.9">Read</text>
<text x="52.2" y="173.1" transform="rotate(-90 52.2 173.1)">SE</text>
<text x="175.6" y="171.2">PULSE(0 1.8 6n 100p 100p 1n 10n)</text>
<text x="53.4" y="174.9">SE</text>
<text x="86.3" y="176.1">bit</text>
<text x="124.1" y="174.9">bit_bar</text>
<text x="149.5" y="174.3" transform="rotate(-90 149.5 174.3)">SE_bar</text>
<text x="150.7" y="176.1">SE_bar</text>
<text x="53.4" y="181.1">PULSE(0 1.8 6n 100p 100p 2n 10n)</text>
<text x="150.7" y="182.4">PULSE(1.8 0 6n 100p 100p 2n 10n)</text>
<text x="99.4" y="192.4">SE</text>
</g>
<text font-size="1.8" fill="#0000c8" x="91.5" y="101.3">using 180nm TSMC MOSFET models</text>
<g font-size=".7">
<text x="60.9" y="105.2">CMOSN</text>
<text x="149.3" y="105.2">CMOSN</text>
<text x="60.9" y="108.4">M7</text>
<text x="150.8" y="108.4">M8</text>
<text x="94.7" y="124.6">M2</text>
<text x="119.5" y="124.6">M4</text>
<text x="76.7" y="131" transform="rotate(-90 76.7 131)">M5</text>
<text x="93.3" y="127.7">CMOSP</text>
<text x="119.5" y="127.7">CMOSP</text>
<text x="139.1" y="131" transform="rotate(-90 139.1 131)">M6</text>
<text x="73.6" y="132.6" transform="rotate(-90 73.6 132.6)">CMOSN</text>
<text x="93.2" y="137.7">CMOSN</text>
<text x="94.7" y="134.6">M1</text>
<text x="119.5" y="134.6">M3</text>
<text x="119.5" y="137.7">CMOSN</text>
<text x="136" y="132.6" transform="rotate(-90 136 132.6)">CMOSN</text>
<text x="43.1" y="138.6" transform="rotate(-90 43.1 138.6)">M9</text>
<text x="46.2" y="138.6" transform="rotate(-90 46.2 138.6)">CMOSP</text>
<text x="163.4" y="138.6" transform="rotate(-90 163.4 138.6)">CMOSP</text>
<text x="166.5" y="138.6" transform="rotate(-90 166.5 138.6)">M10</text>
<text x="108.3" y="165.7">M15</text>
<text x="93.3" y="172.6">CMOSP</text>
<text x="94.3" y="169.5">M12</text>
<text x="108.3" y="168.9">CMOSP</text>
<text x="119.5" y="169.5">M14</text>
<text x="119.5" y="172.6">CMOSP</text>
<text x="94.3" y="179.5">M11</text>
<text x="119.5" y="179.5">M13</text>
<text x="93.2" y="182.6">CMOSN</text>
<text x="119.5" y="182.6">CMOSN</text>
<text x="109.6" y="188.2">M16</text>
<text x="109.6" y="191.3">CMOSN</text>
</g>
</svg>
